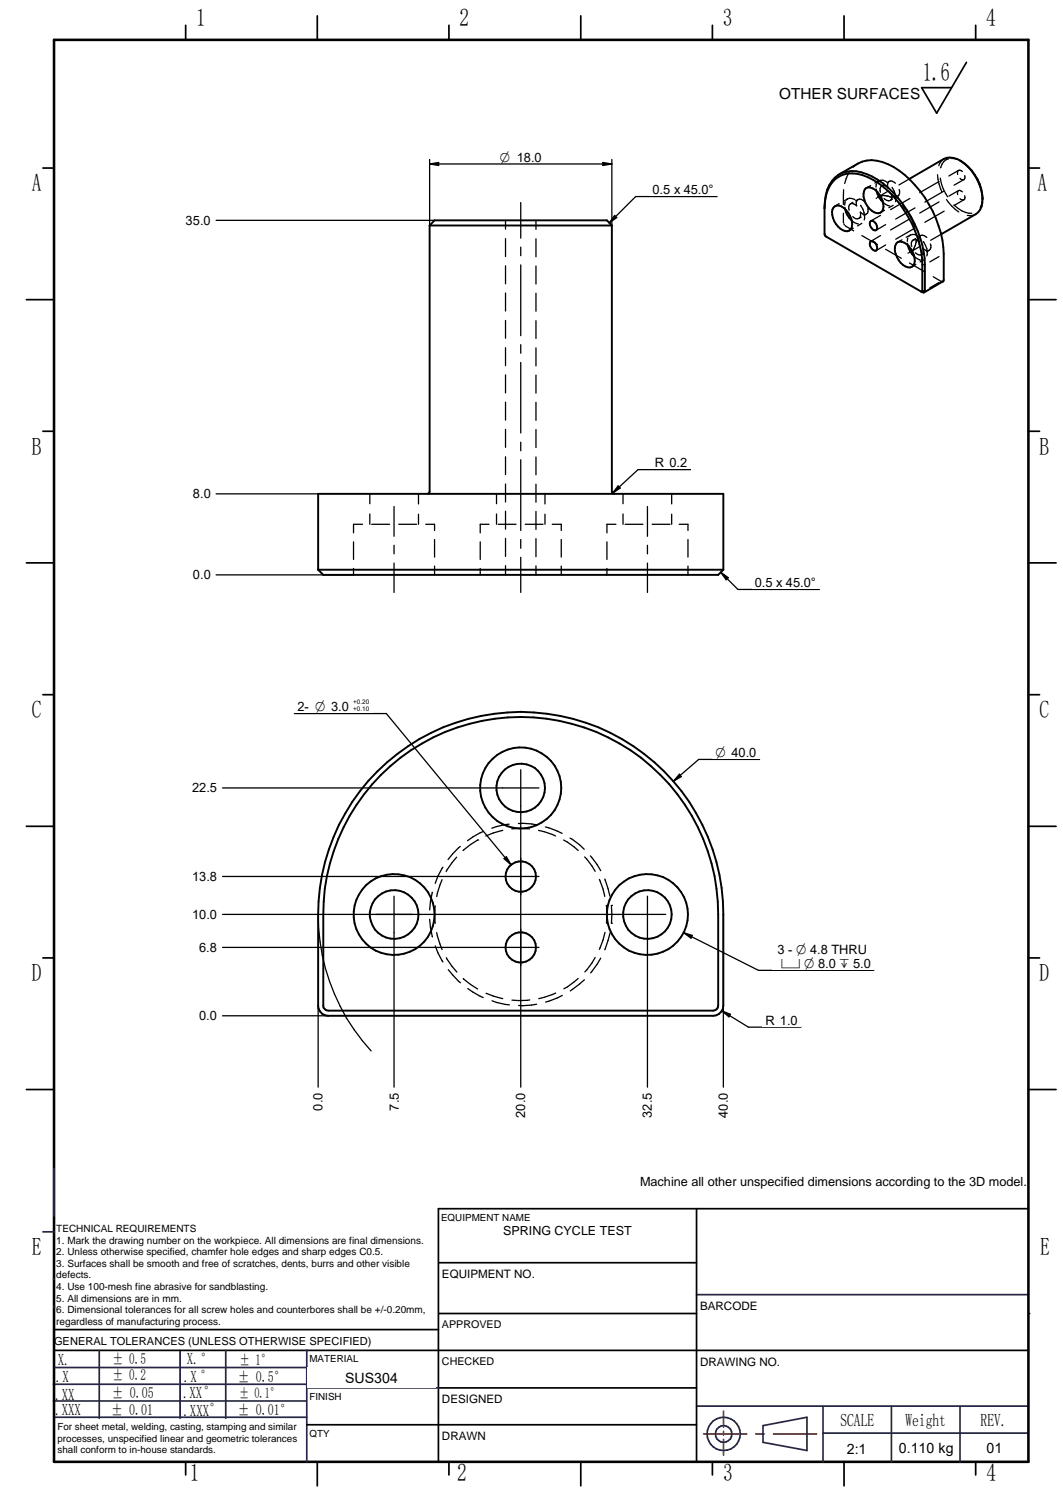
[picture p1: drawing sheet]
<svg xmlns="http://www.w3.org/2000/svg" width="210mm" height="297mm" viewBox="0 0 210 297" stroke-linecap="round" stroke-linejoin="round" font-family="sans-serif">
<g fill="none" stroke="#26264c" stroke-width=".34">
<path d="M8.5 243.3h2.2M10.5 252.6h.2M137.5 255.7h65.6M10.5 276.7h50M10.5 273.4h50M10.8 279.9h49.8M10.8 270.1h50M35.6 266.7v13.4M60.6 266.7v22M60.7 274.1h26M137.5 277.7h65.6M162.5 277.7v11"/>
<path d="M176 277.7v11M189.6 277.7v11M150.7 281.6l8.6-1.7v6.6l-8.6-1.6zM162.5 283h40.5"/>
</g>
<g fill="none" stroke="#000" stroke-width=".34">
<path d="M36.7 5v2.9M88.6 5v2.9M140.7 5v2.9M192.7 5v2.9M8.5 33.2h2.2M203.1 33.2h2.2M5.2 59.2h5.5M203.1 59.2h5.4M8.5 85.2h2.2M203.1 85.2h2.2M5.2 111.2h5.5M203.1 111.2h5.4"/>
<path d="M8.5 137.2h2.2M203.1 137.2h2.2M5.2 163.2h5.5M203.1 163.2h5.4M8.5 189.2h2.2M203.1 189.2h2.2M5.2 215.2h5.5M203.1 215.2h5.4M86.6 238.7v50M10.7 266.7h192.4M10.7 262.6h75.9M86.7 274.1h50.8"/>
<path d="M36.7 288.7v2.6M62.7 288.7v4.8M88.6 288.7v2.6M114.7 288.7v4.8M140.7 288.7v2.6M166.7 288.7v4.8M192.7 288.7v2.6"/>
</g>
<path d="M10.7 7.9h192.4v280.8h-192.4z" fill="none" stroke="#000" stroke-width=".51"/>
<path d="M142.9 278.7v3.2M138.9 283.2h8.5M142.9 282.7v.7M142.9 284.3v3.1M149.2 283.2h1.7M152.7 283.2h8.5" fill="none" stroke="#f00" stroke-width=".34"/>
<circle cx="10.6" cy="258.1" r=".17" fill="#26264c"/>
<g fill="none" stroke="#26264c" stroke-width=".34">
<path d="M10.7 230.8v9.4M19.6 266.7v13.4M44.6 266.7v13.4M60.5 266.7h.1"/>
<circle cx="142.9" cy="283.2" r="3.3"/>
<circle cx="142.9" cy="283.2" r="1.63"/>
</g>
<path d="M190.8 12.3l-5.8 10.1-3-5.1h5.9M86.6 238.7h116.5M86.7 259.4h50.8M86.7 249.4h50.8M86.6 281.4h50.9" fill="none" stroke="#000" stroke-width=".34"/>
<circle cx="203.1" cy="259.4" r=".17" fill="#000"/>
<g fill="#fff">
<path d="M137.9 271.4h64.4v6.1h-64.4z"/>
<path d="M189.9 283.9h13v4h-13z"/>
<path d="M86.9 254.9h50.2v4h-50.2z"/>
<path d="M60.7 270h25.3v4h-25.3z"/>
<path d="M87 244.3h50v4h-50z"/>
<path d="M60.8 277.1h25.2v4h-25.2z"/>
<path d="M176.4 284.1h13v4h-13z"/>
<path d="M162.7 284.1h13v4h-13z"/>
<path d="M137.9 260.4h64.5v6h-64.5z"/>
</g>
<path d="M62.7 3.1v4.8M114.7 3.1v4.8M166.7 3.1v4.8M137.5 238.7v50M60.6 281.4h26" fill="none" stroke="#000" stroke-width=".34"/>
<path d="M101.6 283.2h25.3v4h-25.3z" fill="#fff"/>
<g fill="none" stroke="#000" stroke-width=".38">
<path d="M164.8 35.1a5.7 5.7 0 0 1 6.3-.7 19.6 19.6 0 0 1 10.1 11.2 17.9 17.9 0 0 1 1.4 6.7v5.1l-.2 .4-19.3-11.1-.3-.4v-5.4a7.6 7.6 0 0 1 2-5.8zM165.7 34.4l3.7-2.1a6.3 6.3 0 0 1 5.9 .1 21 21 0 0 1 10 12.2 16.8 16.8 0 0 1 1.1 5.5l-.1 5.4-3.8 2.2M170.8 37.4a1.68 1.68 0 0 1 2.5 .5 3.5 3.5 0 0 1 .9 3.8 1.68 1.68 0 0 1-2.5-.5 3.7 3.7 0 0 1-.9-3.8zM173.1 37.7a4.7 4.7 0 0 0 1.3 2.3M179.5 35.3l6.9-3.9a3.8 3.8 0 0 1 4.1 .9 9.2 9.2 0 0 1 3.3 8.5l-.3 .6-.8 .9-6.9 4M189.6 31.7a9.3 9.3 0 0 1 4.4 7.7M84.8 44.5h36M84.8 44.5v52.6l-.1 .3-.3 .1M120.8 44.5l-1-1h-34l-1 1M120.8 44.5v52.6l.1 .3 .3 .1M162.8 41.1a7 7 0 0 1 2.9-6.2 6.7 6.7 0 0 1 6.8 .7 21.4 21.4 0 0 1 9.6 16.7v5.1v.2h-.2M164.6 41a1.61 1.61 0 0 1 2.5 .5 3.4 3.4 0 0 1 .9 3.8 1.68 1.68 0 0 1-2.5-.6 3.5 3.5 0 0 1-.9-3.7z"/>
<path d="M166.9 41.3a4.3 4.3 0 0 0 1.3 2.3M171.8 47.8l.2-.1a1.21 1.21 0 0 1 1 1.8 1.3 1.3 0 0 1-1.2-1.7zM172 43.6a1.21 1.21 0 0 1 1 1.9 1.21 1.21 0 0 1-1-1.9zM177.2 47.8a2.28 2.28 0 0 1 2.7 1.4 3.1 3.1 0 0 1 .4 3.3 1.68 1.68 0 0 1-2.5-.6 3.7 3.7 0 0 1-.8-3.8zM179.2 48.4a5.2 5.2 0 0 0 1.4 2.3M62.8 112.5v-15h80v15M62.8 112.5l1 1h78l1-1M62.8 112.5h80M74.5 152.3a40 40 0 0 1 43.6-8.7 40 40 0 0 1 24.7 37v18a2.03 2.03 0 0 1-2 2h-76a1.97 1.97 0 0 1-2-2v-18a40.1 40.1 0 0 1 11.7-28.3zM75.2 153a39 39 0 0 1 42.5-8.4 39 39 0 0 1 24.1 36v18a1.01 1.01 0 0 1-1 1h-76a1.01 1.01 0 0 1-1-1v-18a39.1 39.1 0 0 1 11.4-27.6z"/>
<circle cx="102.8" cy="155.6" r="4.8"/>
<circle cx="102.8" cy="155.6" r="8"/>
<circle cx="102.8" cy="173.1" r="3"/>
<circle cx="77.8" cy="180.6" r="8"/>
<circle cx="77.8" cy="180.6" r="4.8"/>
<circle cx="102.8" cy="187.1" r="2.99"/>
<circle cx="127.8" cy="180.6" r="4.8"/>
<circle cx="127.8" cy="180.6" r="8"/>
</g>
<g fill="none" stroke="#000" stroke-width=".25">
<path d="M166.6 37.5l-.1 2.9M166.9 39.8l-.1 .7M167.3 39.3l-.7 .5M167.3 39.3a1.61 1.61 0 0 1 1.5 .2M167.3 39.3l-.2 .2M167.7 34l-.6 1.3-.3 .9M168.4 40l-.5 .3M169.4 32.3l-.9 .7M169.4 39.4a1.01 1.01 0 0 1 1.2 .4M169.4 39.4l-.4 .3M169.4 39.4a1.04 1.04 0 0 0-.2 1.3M171.9 36.7l-.8 .4"/>
<path d="M173 37.3l.1 .4M173.1 39.1l-.1 .1M173.1 36.3l-.1 .7M173.5 38.9l-.2 .1M173.6 35.7l-.3 .2M173.6 35.7l-.8 .5M173.6 35.7a1.41 1.41 0 0 1 1.4 .2M173.7 38.8a3.1 3.1 0 0 1 2.4 .3M173.8 38.7h.1M174.1 36.7a1.12 1.12 0 0 0-.2 1.3M174.1 36.7a1.12 1.12 0 0 1 1.2 .4M174.4 40l.4 .3 .9 .4"/>
<path d="M174.6 39.2a1.13 1.13 0 0 0 1.2 .4M174.6 36.4l-.5 .3M175.4 37.7l-2 1.2M175.6 35.8a1.19 1.19 0 0 1 1.2 .4M175.6 35.8a1.09 1.09 0 0 0-.3 1.3M175.6 35.8l-.5 .3M176.1 38.3a1.23 1.23 0 0 1-.3 1.3M176.1 38.4a1.13 1.13 0 0 0 1.2 .3M176.1 37l.1 .1a3.7 3.7 0 0 1 .6 2.7M176.2 39.3l-.4 .3M177.3 38.7l-.5 .3M177.5 37.4a1.09 1.09 0 0 1-.2 1.3"/>
<path d="M179.5 35.3l-2 1.2M179.7 39.2l-3.8 2.2M185.1 34.5a9.4 9.4 0 0 0 .9 3.3M185.4 35.9l-3.8 2.2M185.4 39.9l-3.8 2.2M185.7 35.2a8.1 8.1 0 0 0 1.4 3.7M186.4 31.4l-.5 .3-.5 1M186.4 37.7l-3.8 2.2M186.9 39.4a9 9 0 0 0 2.4 2.5M187.3 31.4a2.19 2.19 0 0 0-1.6 1.7M187.9 31.3l.9 .2M187.9 31.3h.1"/>
<path d="M189.3 33.7l-.2 .1v.7M189.3 33.7l.2-.1 .5 .3M189.3 37.6l-.2 .2v.6M189.3 37.6h.2l.5 .3M189.3 33.7l-1.9 1.1M189.3 37.6l-1.9 1.1M189.4 31.6l.4 .2M189.6 35.2l.2 .2 .5 .1M189.6 39.2l.5 .3h.2M190.3 35.5l-1.9 1.1M190.3 39.5l-1.9 1.1M190.5 34.7v.6l-.2 .2"/>
<path d="M190.5 38.7v.6l-.2 .2M194 39.1l-.1 .8-.4 1.2M99.8 43.5v1.8M99.8 47.1v3.6M99.8 52.5v3.5M99.8 57.9v3.5M102.8 40v7M102.8 48.8v1.7M102.8 52.3v14M105.8 43.5v1.8M105.8 47.2v3.5M105.8 52.5v3.6"/>
<path d="M105.8 57.9v3.6M162.8 46l.1 .1M162.9 46.3l.1 .3M163.2 46.7l.1 .2M165.7 40.2l-.8 .5M166.5 42.1l.1 1.9M166.6 44.2l.2 .3M166.8 40.9l.1 .4M166.9 44.6l1.7 1M167.9 40.3a1.04 1.04 0 0 0-.2 1.2M167.9 40.3a1.09 1.09 0 0 1 1.2 .3M168.2 43.6l.5 .3 .8 .3"/>
<path d="M168.4 42.8a.94 .94 0 0 0 1.2 .3M168.5 45.1l-.8 .5M169.9 41.9a1.14 1.14 0 0 1-.3 1.2M169.9 41.9a1.09 1.09 0 0 0 1.2 .4M169.9 40.6a3.6 3.6 0 0 1 .7 2.8M170.1 42.9l-.5 .2M170.2 46.5l3.1 1.8M170.2 44.1l-.9 .5M171.1 42.3l-.5 .3M171.4 41a1.14 1.14 0 0 1-.3 1.3M173.9 42.5l-1.9 1.1M173.9 46.5l-1.9 1.2"/>
<path d="M174.7 41.5l-.8 .5M174.9 49.2l3.1 1.8M174.9 44.4l-1.9 1.1M174.9 48.4l-1.9 1.1M176.4 40.6l-.9 .4M178.1 47.4l-.9 .4M178.1 40.6l.9 1 .8 1.3 .8 1.9M179.2 48v.4M179.3 47l-.1 .7M179.4 50h-.1M179.6 51.9l3.1 1.8M179.7 43.2l-3.8 2.2"/>
<path d="M179.7 49.8l-.1 .1M179.7 46.4a1.26 1.26 0 0 1 1.5 .2M179.7 46.4l-.8 .5M179.7 46.4l-.2 .3M179.8 49.7l-.1 .1M180 49.5h.1M180 49.6h.1M180.3 47.4a1.04 1.04 0 0 0-.3 1.3M180.3 47.4a1.01 1.01 0 0 1 1.2 .4M180.6 50.7l1.3 .7M180.7 41.1l-3.8 2.2M180.7 45l-3.8 2.2"/>
<path d="M180.8 49.9a1.13 1.13 0 0 0 1.2 .4M180.8 47.1l-.5 .3M180.8 52.2l-.8 .5M180.9 47.3a2.97 2.97 0 0 1-.9 2.2M181.7 48.6l-2 1.2M181.8 46.5a1.13 1.13 0 0 1 1.2 .4M181.8 46.5l-.5 .3M181.8 46.5a1.12 1.12 0 0 0-.3 1.3M182.2 52.3h.3M182.2 49a1.04 1.04 0 0 1-.2 1.3M182.2 49.1a1.13 1.13 0 0 0 1.3 .3M182.3 57.4h.2"/>
<path d="M182.3 47.7l.1 .1a3.3 3.3 0 0 1 .6 2.7M182.5 50l-.5 .3M182.5 51.3l-.8 .4M183.5 49.4l-.5 .3M183.7 48.2a1.04 1.04 0 0 1-.2 1.2M184.3 54.7l1.5 .9M185.4 50.7l-1.8 1M185.4 55.8l-1.8 1.1M185.8 46.3l-2 1.2M185.8 55.6h.1M186 55.6h.1M186.1 55.6h.1"/>
<path d="M186.4 41.7l-3.8 2.2M188.4 40.5a4.8 4.8 0 0 0 3.5 1.6M192.7 42.3l-.5 .2h-1.2M99.8 63.3v3.5M99.8 68.7v3.5M99.8 74v3.6M99.8 79.4v3.6M102.8 68.1v1.7M102.8 71.6v13.9M105.8 63.3v3.5M105.8 68.7v3.6M105.8 74.1v3.5"/>
<path d="M105.8 79.5v3.5M73 97.5v2M82.6 97.5v2M98 97.5v2M99.8 84.8v3.5M99.8 90.2v3.5M99.8 95.6v3.5M102.8 87.3v1.7M102.8 90.8v14M105.8 84.8v3.6M105.8 90.3v3.5M105.8 95.6v3.6"/>
<path d="M107.6 97.5v2M123 97.5v2M132.6 97.5v2M69.8 107v3.5M69.8 112.3v1.2M71.6 103.5h-1.8v1.7M73 101.5v2M73.4 103.5h3.5M78.7 103.5h3.6M82.6 101.6v1.9M84.1 103.5h1.7v1.3M85.8 106.6v3.4"/>
<path d="M85.8 111.8v1.7M94.8 107v3.5M94.8 112.3v1.2M96.6 103.5h-1.8v1.7M98 101.5v2M98.4 103.5h3.5M99.8 101v3.5M99.8 106.3v3.6M99.8 111.7v1.8M102.8 106.6v1.7M102.8 110.1v6.9M103.7 103.5h3.5"/>
<path d="M105.8 101v3.6M105.8 106.4v3.5M105.8 111.8v1.7M107.6 101.6v1.9M109.1 103.5h1.7v1.3M110.8 106.6v3.4M110.8 111.8v1.7M119.8 107v3.5M119.8 112.3v1.2M121.6 103.5h-1.8v1.7M123 101.5v2M123.4 103.5h3.6"/>
<path d="M128.8 103.5h3.5M132.6 101.6v1.9M134.1 103.5h1.7v1.3M135.8 106.6v3.4M135.8 111.8v1.7M99.2 155.6h7.2M102.8 152v7.2M77.8 177v7.2M85.4 176.2l-.6 3.5M85.9 178.9v3.5M87.3 173.7l-1.1 3.4M87.5 171.3l-1 1.7-.6 1.5"/>
<path d="M90.2 169.3l-2.1 2.8M90.9 167.2l-1.5 1.5-.9 1.1M94.3 165.9h.1M94.3 165.9l-2.9 2.1M95.4 164.3l-2.1 1-1 .7M99.2 173.1h7.2M99.3 164l-1.9 .5-1.5 .6M100.5 162.8l-2.4 .4-1 .4M101 163.7h3.6M102.4 162.6h.9l2.6 .3M102.8 169.5v7.2M106.3 164l1.1 .3 2.3 .8"/>
<path d="M107.7 163.3l3.3 1.3M111.3 165.9l2.1 1.4 .8 .7M112.6 165.5l1.8 1.3 1 .9M115.4 169.2l1.5 1.8 .6 1.1M116.6 169l1.3 1.7 .7 1.3M118.4 173.7l.7 1.9 .3 1.4M119.4 173.6l1 3.4M119.7 178.8l.1 1.8v1.7M120.7 178.8h.1M120.7 178.9v3.4M127.8 177v7.2M74.2 180.6h7.2"/>
<path d="M84.8 181.6l.6 3.4M85.9 186.8l.6 1.4 1 1.8M86.2 184.2l1.1 3.3M88.1 189.1l1.2 1.8 .9 1.1M88.5 191.5l2.4 2.6M91.5 193.3l1.4 1.1 1.4 .9M92.4 195.2l3 1.8M96 196.2l3.3 1M97.2 197.7l.9 .3 2.5 .5M99.2 187.1h7.2M102.8 183.5v7.2M104.6 197.5l-2.2 .1-1.3-.1"/>
<path d="M106 198.3l-2.7 .3h-.9M109.7 196.1l-3.3 1.1M111 196.6l-3.3 1.3M114.2 193.3l-2.1 1.6-.8 .4M115.4 193.5l-2.8 2.2M117.5 189.1l-.6 1.1-1.4 1.7M118.6 189.2l-2 3M119.5 184.1l-.4 1.5-.7 1.9M119.8 182.3h.1M120.5 184.2l-1.1 3.4M120.7 182.3h.1M124.2 180.6h7.2"/>
<path d="M43.9 200.6h20.9"/>
</g>
<path d="M38.7 199.4h4.8v2.4h-4.8z" fill="#fff"/>
<path d="M43.9 187.1h55.3" fill="none" stroke="#000" stroke-width=".25"/>
<path d="M38.7 185.9h4.8v2.4h-4.8z" fill="#fff"/>
<path d="M43.9 180.6h80.3" fill="none" stroke="#000" stroke-width=".25"/>
<path d="M37.3 179.4h6.2v2.4h-6.2z" fill="#fff"/>
<path d="M43.9 173.1h55.3" fill="none" stroke="#000" stroke-width=".25"/>
<path d="M37.3 171.9h6.2v2.4h-6.2z" fill="#fff"/>
<path d="M43.9 155.6h55.3" fill="none" stroke="#000" stroke-width=".25"/>
<path d="M37.3 154.4h6.2v2.4h-6.2z" fill="#fff"/>
<path d="M62.8 198.6v16.1" fill="none" stroke="#000" stroke-width=".25"/>
<path d="M61.6 215.2h2.5v4.8h-2.5z" fill="#fff"/>
<path d="M77.8 184.2v30.5" fill="none" stroke="#000" stroke-width=".25"/>
<path d="M76.6 215.2h2.4v4.8h-2.4z" fill="#fff"/>
<path d="M102.8 159.2v55.5" fill="none" stroke="#000" stroke-width=".25"/>
<path d="M101.6 215.2h2.5v6.2h-2.5z" fill="#fff"/>
<path d="M127.8 184.2v30.5" fill="none" stroke="#000" stroke-width=".25"/>
<path d="M126.6 215.2h2.4v6.2h-2.4z" fill="#fff"/>
<path d="M142.8 180.6v34.1" fill="none" stroke="#000" stroke-width=".25"/>
<path d="M141.6 215.2h2.5v6.2h-2.5z" fill="#fff"/>
<path d="M138 150h12M62.8 180.6a40 40 0 0 0 10.5 27" fill="none" stroke="#000" stroke-width=".25"/>
<path d="M140.7 147.4h9.3v2.4h-9.3z" fill="#fff"/>
<path d="M134.2 152.9l.3 .5-1.5 .9zM138 150l-5 4.3M149.8 191.6h22.8" fill="none" stroke="#000" stroke-width=".25"/>
<path d="M134.2 152.9l.3 .5-1.5 .9z" fill="#000"/>
<path d="M152.5 186.4h20.1v5.1h-20.1z" fill="#fff"/>
<path d="M58.1 140.9h18.2M135 184.2l14.8 7.4M135 184.2l1.7 .5-.3 .6z" fill="none" stroke="#000" stroke-width=".25"/>
<path d="M135 184.2l1.7 .5-.3 .6z" fill="#000"/>
<path d="M58.1 137.8h15.5v3h-15.5z" fill="#fff"/>
<path d="M84.8 31.5v13M120.8 31.5v13M76.3 140.9l24.6 29.9M99.5 169.6l.5-.4 .9 1.6z" fill="none" stroke="#000" stroke-width=".25"/>
<path d="M99.5 169.6l.5-.4 .9 1.6z" fill="#000"/>
<path d="M98.1 29.8h9.5v2.5h-9.5z" fill="#fff"/>
<path d="M84.8 32.4h36M84.8 32.4l1.8-.3v.6zM119 32.1l1.8 .3-1.8 .3zM42.7 113.5h27.1" fill="none" stroke="#000" stroke-width=".25"/>
<path d="M84.8 32.4l1.8-.3v.6zM119 32.1l1.8 .3-1.8 .3z" fill="#000"/>
<path d="M37.5 112.3h4.7v2.4h-4.7z" fill="#fff"/>
<path d="M42.7 97.5h20.1" fill="none" stroke="#000" stroke-width=".25"/>
<path d="M37.5 96.3h4.7v2.4h-4.7z" fill="#fff"/>
<path d="M42.7 43.5h43.1" fill="none" stroke="#000" stroke-width=".25"/>
<path d="M36.1 42.3h6.1v2.4h-6.1z" fill="#fff"/>
<path d="M125.5 38.8h16.1" fill="none" stroke="#000" stroke-width=".25"/>
<path d="M128.2 36.2h13.4v2.5h-13.4z" fill="#fff"/>
<path d="M125.5 38.8l-5.2 5.2M121.4 42.5l.4 .5-1.5 1zM145.7 116.4h16.1" fill="none" stroke="#000" stroke-width=".25"/>
<path d="M121.4 42.5l.4 .5-1.5 1z" fill="#000"/>
<path d="M148.4 113.9h13.4v2.4h-13.4z" fill="#fff"/>
<path d="M77.8 100v5.9M77.8 107.7v1.7M77.8 111.2v5.8M127.8 100v5.9M127.8 107.7v1.7M127.8 111.2v5.8M142.3 113l3.4 3.4M142.3 113l1.5 1.1-.4 .4zM147.8 202.9h10.4" fill="none" stroke="#000" stroke-width=".25"/>
<path d="M142.3 113l1.5 1.1-.4 .4z" fill="#000"/>
<path d="M150.5 200.3h7.7v2.4h-7.7z" fill="#fff"/>
<path d="M126 92.8h10.4M142.5 199.6l1.7 .7-.3 .5zM142.5 199.6l5.3 3.3" fill="none" stroke="#000" stroke-width=".25"/>
<path d="M142.5 199.6l1.7 .7-.3 .5z" fill="#000"/>
<path d="M128.7 90.2h7.7v2.4h-7.7z" fill="#fff"/>
<path d="M122 96l.5 .4-1.6 1zM126 92.8l-5.1 4.6" fill="none" stroke="#000" stroke-width=".25"/>
<path d="M122 96l.5 .4-1.6 1z" fill="#000"/>
<text font-size="5.1" x="182.2" y="16">1.6</text>
<g font-size="4.9">
<text x="38.7" y="5.2">1</text>
<text x="90.8" y="5.2">2</text>
<text x="142.7" y="5.2">3</text>
<text x="194.7" y="5.2">4</text>
<text x="6.3" y="37.8">A</text>
<text x="204.9" y="37.8">A</text>
<text x="6.3" y="89.8">B</text>
<text x="205.2" y="89.8">B</text>
<text x="6.3" y="141.8">C</text>
<text x="205.2" y="141.8">C</text>
<text x="6.3" y="193.8">D</text>
<text x="205.2" y="193.8">D</text>
<text x="6.3" y="247.9">E</text>
<text x="205.4" y="247.9">E</text>
<text x="37.5" y="292.5">1</text>
<text x="90.3" y="292.5">2</text>
<text x="142.8" y="292.5">3</text>
<text x="194.8" y="292.5">4</text>
</g>
<g font-size="3.6">
<text x="165.9" y="281.6">SCALE</text>
<text x="178.8" y="281.6">Weight</text>
<text x="193.6" y="281.6">REV.</text>
</g>
<g font-size="3.3">
<text x="11.4" y="269.7">X.</text>
<text x="36.9" y="269.4">X.°</text>
<text x="11" y="272.9">.X</text>
<text x="36.3" y="273">.X °</text>
<text x="10.9" y="276.4">.XX</text>
<text x="10.9" y="279.5">.XXX</text>
<text x="36.2" y="276">.XX°</text>
<text x="36.2" y="279.7">.XXX°</text>
</g>
<g font-size="3">
<text x="153.9" y="19.6">OTHER SURFACES</text>
<text x="22.2" y="269.3">± 0.5</text>
<text x="47.3" y="269.5">± 1°</text>
<text x="22.2" y="272.5">± 0.2</text>
<text x="47" y="273">± 0.5°</text>
<text x="22" y="279.4">± 0.01</text>
<text x="22.1" y="276.2">± 0.05</text>
<text x="46.9" y="279.4">± 0.01°</text>
</g>
<text font-size="2.9" x="47.2" y="276.2">± 0.1°</text>
<g font-size="2.8">
<text x="98.7" y="31.9">O 18.0</text>
<text x="141.3" y="149.5">O 40.0</text>
<text x="154.3" y="191.2">c O 8.0 ` 5.0</text>
<text x="68.2" y="273">SUS304</text>
<text x="167.2" y="287.1">2:1</text>
<text x="177.5" y="287.1">0.110 kg</text>
<text x="194.8" y="286.9">01</text>
</g>
<g font-size="2.5">
<text x="128.9" y="38.4">0.5 x 45.0°</text>
<text x="36.7" y="44.4">35.0</text>
<text x="129.3" y="92.3">R 0.2</text>
<text x="38.1" y="98.4">8.0</text>
<text x="38.1" y="114.4">0.0</text>
<text x="149.1" y="116">0.5 x 45.0°</text>
<text x="58.7" y="140.5">2- O 3.0</text>
<text x="37.9" y="156.5">22.5</text>
<text x="37.9" y="174">13.8</text>
<text x="37.9" y="181.5">10.0</text>
<text x="39.3" y="188">6.8</text>
<text x="153.5" y="188.5">3 - O 4.8 THRU</text>
<text x="39.3" y="201.5">0.0</text>
<text x="151.1" y="202.4">R 1.0</text>
<text x="63.7" y="219.3" transform="rotate(-90 63.7 219.3)">0.0</text>
<text x="78.7" y="219.3" transform="rotate(-90 78.7 219.3)">7.5</text>
<text x="103.7" y="220.7" transform="rotate(-90 103.7 220.7)">20.0</text>
<text x="128.7" y="220.7" transform="rotate(-90 128.7 220.7)">32.5</text>
<text x="143.7" y="220.7" transform="rotate(-90 143.7 220.7)">40.0</text>
<text x="126.4" y="234.2">Machine all other unspecified dimensions according to the 3D model.</text>
<text x="99.4" y="244">SPRING CYCLE TEST</text>
</g>
<g font-size="2.3">
<text x="87.3" y="252.4">EQUIPMENT NO.</text>
<text x="138.2" y="258.7">BARCODE</text>
<text x="138.2" y="269.7">DRAWING NO.</text>
<text x="87.3" y="277.1">DESIGNED</text>
<text x="87.3" y="284.4">DRAWN</text>
</g>
<text font-size="2.2" x="10.7" y="265.6">GENERAL TOLERANCES (UNLESS OTHERWISE SPECIFIED)</text>
<g font-size="2.1">
<text x="87.3" y="262.3">APPROVED</text>
<text x="87.3" y="269.5">CHECKED</text>
</g>
<g font-size="2">
<text x="11.1" y="243.3">TECHNICAL REQUIREMENTS</text>
<text x="11.1" y="245.6">1. Mark the drawing number on the workpiece. All dimensions are final dimensions.</text>
<text x="11.1" y="247.9">2. Unless otherwise specified, chamfer hole edges and sharp edges C0.5.</text>
<text x="11.1" y="250.2">3. Surfaces shall be smooth and free of scratches, dents, burrs and other visible</text>
<text x="11.1" y="252.5">defects.</text>
<text x="11.1" y="254.8">4. Use 100-mesh fine abrasive for sandblasting.</text>
<text x="11.1" y="257.1">5. All dimensions are in mm.</text>
<text x="11.1" y="259.4">6. Dimensional tolerances for all screw holes and counterbores shall be +/-0.20mm,</text>
<text x="11.1" y="261.6">regardless of manufacturing process.</text>
</g>
<g font-size="1.9">
<text x="87.1" y="241.1">EQUIPMENT NAME</text>
<text x="61.1" y="269">MATERIAL</text>
<text x="61.1" y="276.4">FINISH</text>
<text x="11.4" y="282.5">For sheet metal, welding, casting, stamping and similar</text>
<text x="11.4" y="284.7">processes, unspecified linear and geometric tolerances</text>
<text x="11.4" y="287">shall conform to in-house standards.</text>
<text x="61.1" y="283.7">QTY</text>
</g>
<g font-size="1.3">
<text x="69.8" y="139.1">+0.20</text>
<text x="69.8" y="140.5">+0.10</text>
</g>
</svg>
